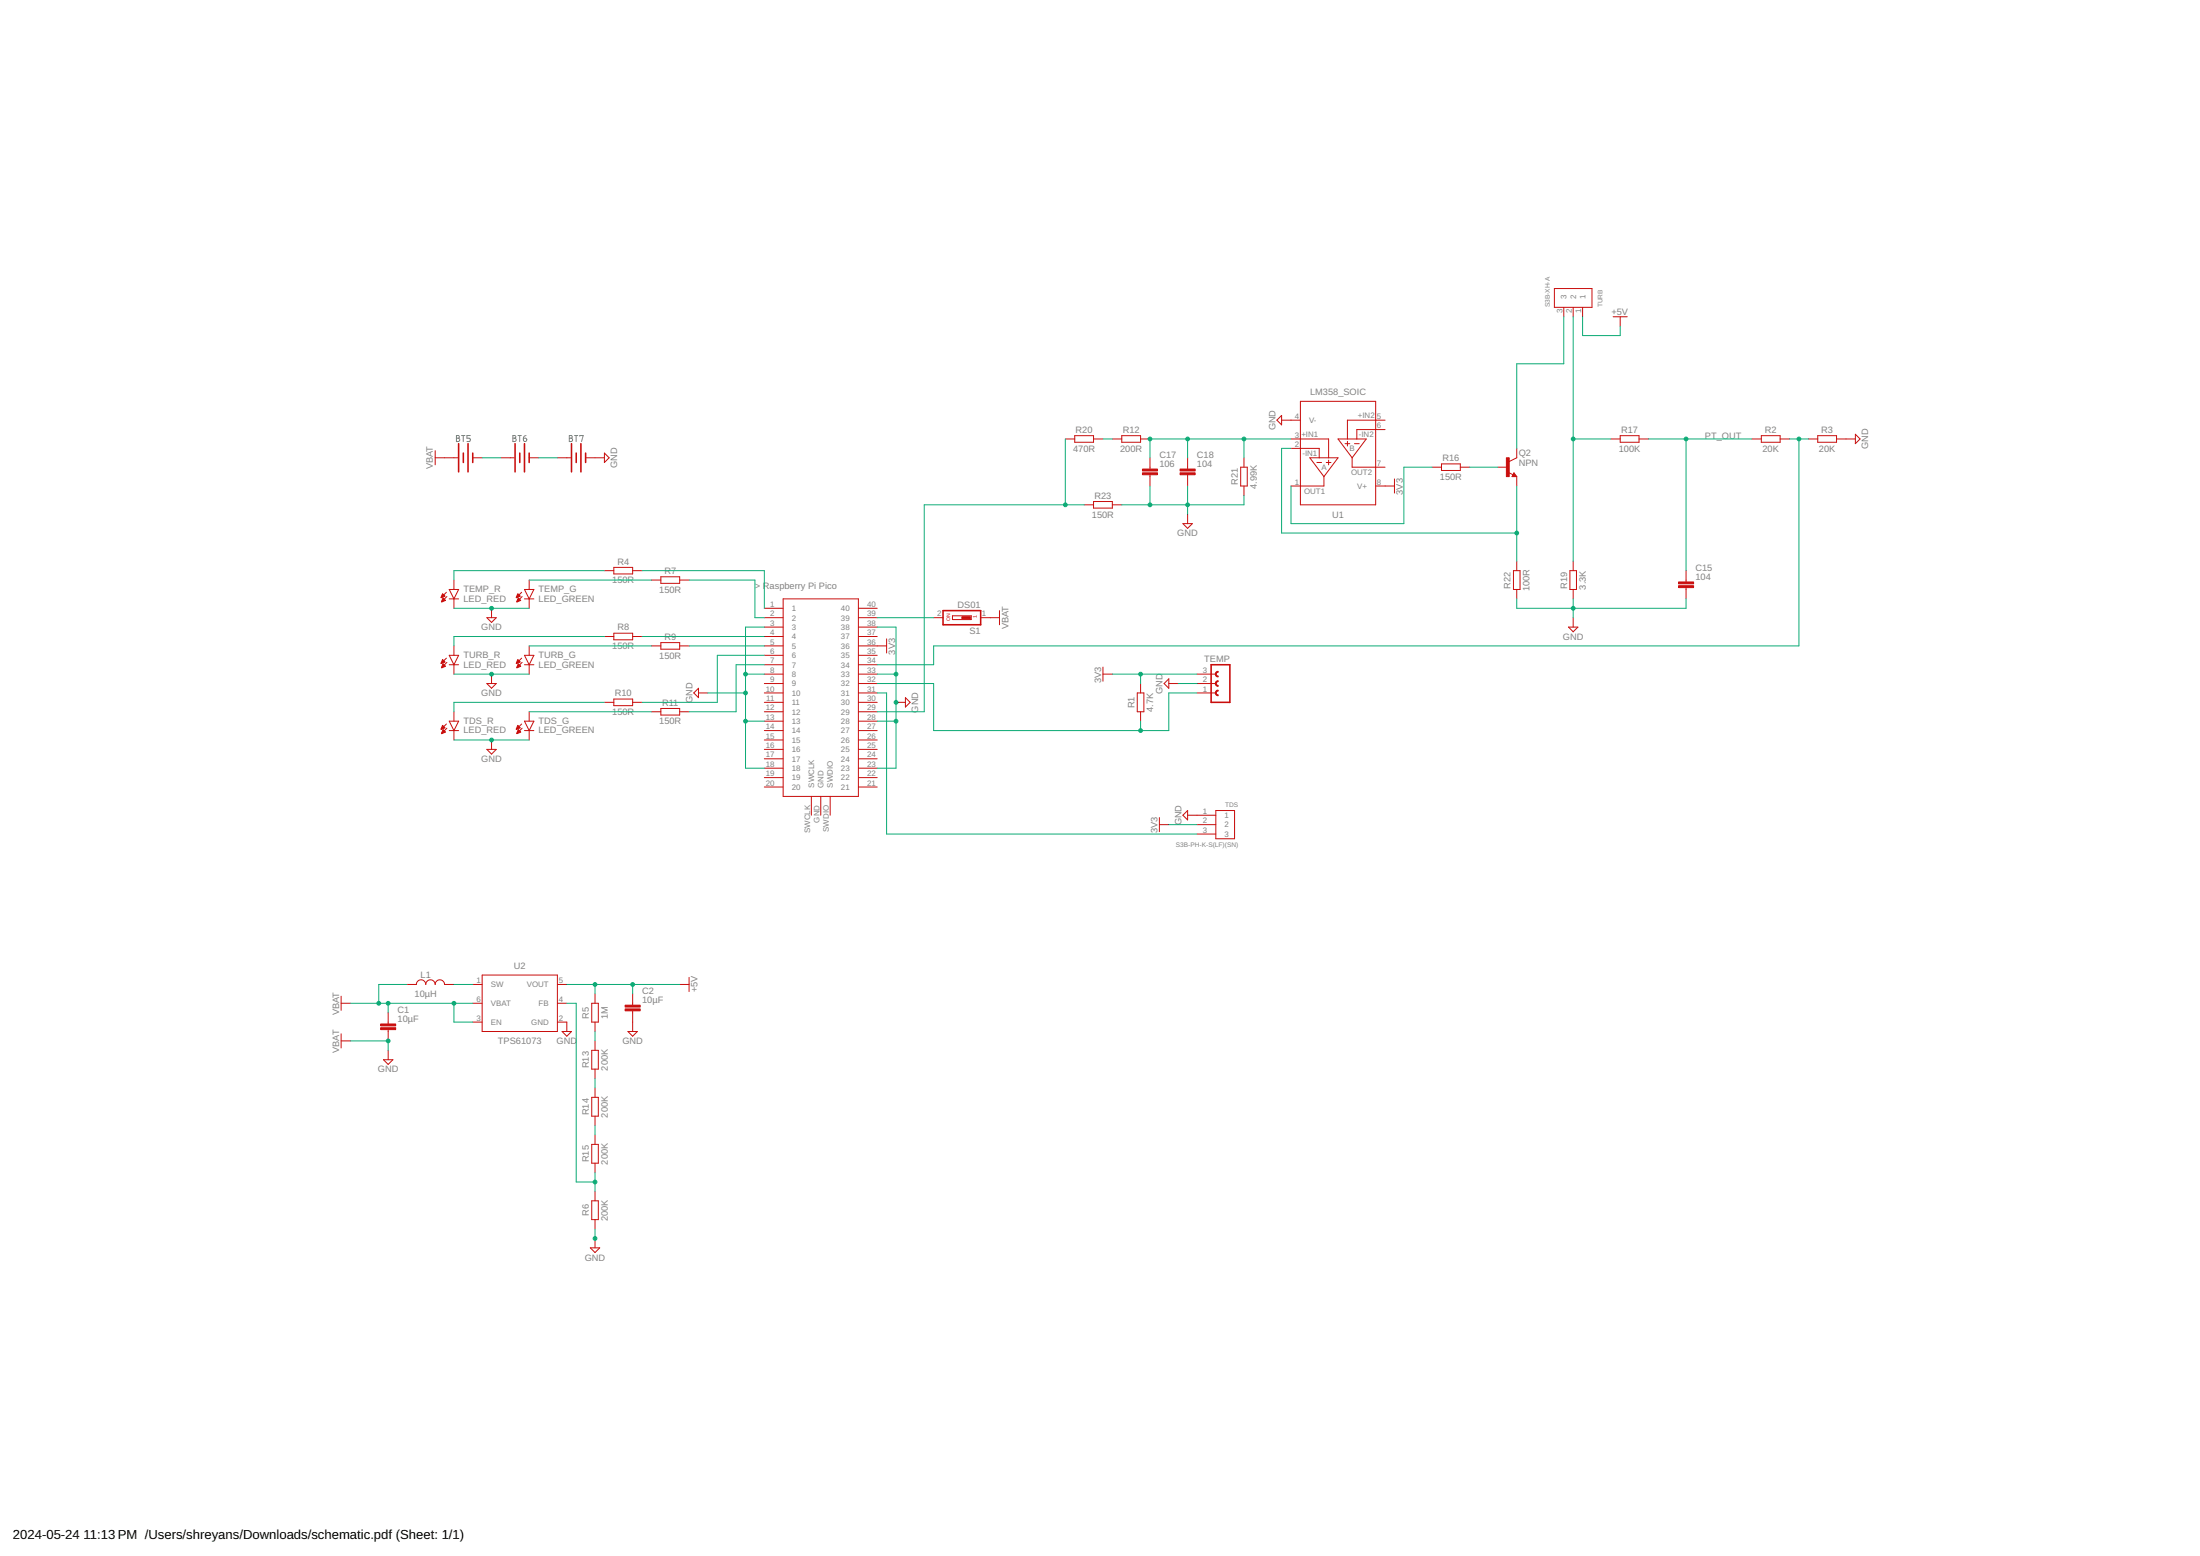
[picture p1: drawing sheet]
<svg xmlns="http://www.w3.org/2000/svg" width="594mm" height="420mm" viewBox="0 0 594 420" stroke-linecap="round" stroke-linejoin="round" font-family="sans-serif">
<g fill="none" stroke="#808080" stroke-width=".27">
<path d="M123.3 117.6h.4a.36 .36 0 0 1 .4 .4 .36 .36 0 0 1-.4 .3 .46 .46 0 0 1 .5 .5 .46 .46 0 0 1-.5 .4h-.4zM123.3 118.3h.4M124.6 117.6h.9M125.1 117.6v1.6M127 117.6h-.9v.7h.5a.46 .46 0 0 1 .4 .5 .46 .46 0 0 1-.4 .4h-.5M138.5 117.6h.4a.36 .36 0 0 1 .4 .4 .36 .36 0 0 1-.4 .3 .46 .46 0 0 1 .5 .5 .46 .46 0 0 1-.5 .4h-.4zM138.5 118.3h.4M139.9 117.6h.9M140.3 117.6v1.6M141.3 118.3h.6a.45 .45 0 0 1 .3 .5 .45 .45 0 0 1-.4 .4 .45 .45 0 0 1-.5-.4zM142 117.6l-.4 .2-.3 .5M153.7 117.6h.5a.36 .36 0 0 1 .3 .4 .36 .36 0 0 1-.3 .3 .46 .46 0 0 1 .4 .5 .46 .46 0 0 1-.4 .4h-.5z"/>
<path d="M153.7 118.3h.5M155.1 117.6h.9M155.6 117.6v1.6M156.6 117.8v-.2h.9l-.5 1.6"/>
</g>
<g fill="none" stroke="#c90d0c" stroke-width=".27">
<path d="M419.7 77.9h10.2v5.1h-10.2zM422.3 83v2.5M424.8 83v2.5M427.4 83v2.5M435.6 85.5h3.8M437.5 85.5v2.6M287.7 118.5h2.5M290.2 117.6h5.1v1.8h-5.1zM295.3 118.5h2.5M300.4 118.5h2.5M302.9 117.6h5.1v1.8h-5.1zM308 118.5h2.5"/>
<path d="M346.1 113.5h5.1M346.1 112.2v2.5l-1.3-1.2zM348.6 118.5h10.2v5.1M351.2 108.4h20.3v27.9h-20.3zM361.3 118.5h7.6l-3.8 5.1zM363.2 119.8h1.3M363.9 119.2v1.2M365.8 119.8h1.2M374 116h-7.6v2.5M374 113.5h-10.1v5M435 118.5h2.5M437.5 117.6h5.1v1.8h-5.1z"/>
<path d="M442.6 118.5h2.5M473.1 118.5h2.5M475.6 117.6h5.1v1.8h-5.1zM480.7 118.5h2.5M488.3 118.5h2.6M490.9 117.6h5v1.8h-5zM495.9 118.5h5.1M501 117.3l1.3 1.2-1.3 1.3zM117.5 123.6h6.1M117.5 121.7v3.8M127.7 123.6h2.5M135.3 123.6h3.5"/>
<path d="M142.9 123.6h2.5M150.5 123.6h3.6M158.1 123.6h5.1M163.2 122.3l1.3 1.3-1.3 1.3zM292.8 136.3h2.5M295.3 135.4h5.1v1.8h-5.1zM300.4 136.3h2.5M310.5 123.6v3.1M310.5 128.2v3M320.7 123.6v3.1M320.7 128.2v3M320.7 138.9v2.5"/>
<path d="M335 126.2h1.8v5h-1.8zM335.9 123.6v2.6M335.9 131.2v2.6M348.6 121.1h7.6v2.5M353.7 123.6h7.6l-3.8 5.1zM355.6 124.9h1.3M357.5 128.7v2.5h-8.9M358.1 124.9h1.3M358.8 124.2v1.3M365.1 123.6v2.6h8.9M371.5 131.2h5.1M376.6 129.3v3.8"/>
<path d="M386.7 126.2h2.6M389.3 125.3h5v1.7h-5zM394.3 126.2h2.6M404.5 126.2h2.5M407.4 127.6l1.2 .6M408.8 127.7l.8 1h-1.3zM408.8 128.2l.1 .2h-.3l.2-.5 .5 .7h-.7M409.6 121.1v2.5l-2.1 1M409.6 128.7v2.5M120.5 159.9l-1.4 1.4M121.3 159.2h2.5l-1.2 2.5zM122.6 156.6v2.6"/>
<path d="M140.9 159.9l-1.4 1.4M141.6 159.2h2.6l-1.3 2.5zM142.9 156.6v2.6M163.2 154.1h2.6M165.8 153.2h5v1.8h-5zM170.8 154.1h2.6M175.9 156.6h2.6M178.5 155.7h5v1.8h-5zM183.5 156.6h2.6M319.4 141.4h2.6l-1.3 1.3zM408.7 154.1h1.8v5.1h-1.8zM409.6 151.6v2.5"/>
<path d="M409.6 159.2v2.5M423.9 154.1h1.8v5.1h-1.8zM424.8 151.6v2.5M424.8 159.2v2.5M455.3 154.1v3M455.3 158.7v3M120.5 177.7l-1.4 1.4M120.7 161.1l-1.4 1.4M120.7 178.9l-1.4 1.4M121.3 177h2.5l-1.2 2.5zM121.3 179.5h2.5M121.3 161.7h2.5"/>
<path d="M122.6 161.7v2.6M122.6 174.4v2.6M122.6 179.5v2.5M131.5 166.8h2.5l-1.3 1.3zM132.7 164.3v2.5M140.9 177.7l-1.4 1.4M141 161.1l-1.4 1.4M141 178.9l-1.4 1.4M141.6 177h2.6l-1.3 2.5zM141.6 179.5h2.6M141.6 161.7h2.6M142.9 161.7v2.6"/>
<path d="M142.9 174.4v2.6M142.9 179.5v2.5M163.2 171.9h2.6M165.8 171h5v1.8h-5zM170.8 171.9h2.6M175.9 174.4h2.6M178.5 173.5h5v1.8h-5zM183.5 174.4h2.6M206.4 164.3h5.1M206.4 166.8h5.1M206.4 169.3h5.1M206.4 171.9h5.1"/>
<path d="M206.4 174.4h5.1M206.4 177h5.1M206.4 179.5h5.1M211.5 161.7h20.3v53.4h-20.3zM231.8 164.3h5.1M231.8 166.8h5.1M231.8 169.3h5.1M231.8 171.9h5.1M231.8 174.4h7.6M231.8 177h5.1M231.8 179.5h5.1M239.4 172.5v3.8"/>
<path d="M252.1 166.8h2.6M257.2 166.3h5.1v1h-5.1zM264.8 166.8h5.1M269.9 164.9v3.8M423.5 169.3h2.6l-1.3 1.3zM424.8 166.8v2.5M120.5 195.5l-1.4 1.4M120.7 196.6l-1.4 1.4M121.3 194.7h2.5l-1.2 2.6zM121.3 197.3h2.5M122.6 192.2v2.5M122.6 197.3v2.5"/>
<path d="M131.5 184.6h2.5l-1.3 1.2zM132.7 182v2.6M132.7 199.8v2.6M140.9 195.5l-1.4 1.4M141 196.6l-1.4 1.4M141.6 194.7h2.6l-1.3 2.6zM141.6 197.3h2.6M142.9 192.2v2.5M142.9 197.3v2.5M163.2 189.7h2.6M165.8 188.8h5v1.7h-5zM170.8 189.7h2.6"/>
<path d="M175.9 192.2h2.6M178.5 191.3h5v1.8h-5zM183.5 192.2h2.6M188.6 187.1h2.6M188.6 185.8v2.6l-1.3-1.3zM206.4 182h5.1M206.4 184.6h5.1M206.4 187.1h5.1M206.4 189.7h5.1M206.4 192.2h5.1M206.4 194.7h5.1M206.4 197.3h5.1"/>
<path d="M206.4 199.8h5.1M231.8 182h5.1M231.8 184.6h5.1M231.8 187.1h5.1M231.8 189.7h5.1M231.8 192.2h5.1M231.8 194.7h5.1M231.8 197.3h5.1M231.8 199.8h5.1M242 189.7h2.5M244.5 188.4l1.3 1.3-1.3 1.2zM297.8 182h2.6"/>
<path d="M297.8 180.1v3.8M307.1 187.1h1.8v5.1h-1.8zM308 184.6v2.5M308 192.2v2.5M315.6 184.6h2.6M315.6 183.3v2.5l-1.3-1.2zM323.2 182h5.1M323.2 184.6h5.1M323.2 187.1h5.1M131.5 202.4h2.5l-1.3 1.2zM206.4 202.4h5.1M206.4 204.9h5.1"/>
<path d="M206.4 207.4h5.1M206.4 210h5.1M206.4 212.5h5.1M219.1 215.1v5M221.6 215.1v5M224.2 215.1v5M231.8 202.4h5.1M231.8 204.9h5.1M231.8 207.4h5.1M231.8 210h5.1M231.8 212.5h5.1M320.7 218.9v2.5l-1.3-1.3z"/>
<path d="M328.3 218.9h5.1v7.6h-5.1zM313.1 222.7h2.5M313.1 220.8v3.8M320.7 220.1h7.6M323.2 222.7h5.1M323.2 225.2h5.1M92.1 270.9h2.6M92.1 269v3.8M92.1 279.2v3.8M104.8 273.5v3M104.8 278v3.1M109.9 265.8h2.5a1.27 1.27 0 0 1 1.3-1.2 1.27 1.27 0 0 1 1.3 1.2 1.27 1.27 0 0 1 1.2-1.2 1.27 1.27 0 0 1 1.3 1.2 1.26 1.26 0 0 1 1.3-1.2 1.26 1.26 0 0 1 1.2 1.2h2.6"/>
<path d="M127.7 276h2.5M127.7 265.8h2.5M127.7 270.9h2.5M130.2 263.3h20.3v15.2h-20.3zM150.5 276h2.6v2.5M150.5 265.8h2.6M150.5 270.9h2.6M151.8 278.5h2.5l-1.2 1.3zM159.8 270.9h1.8v5.1h-1.8zM160.7 268.4v2.5M160.7 276v2.5M169.6 278.5h2.5l-1.3 1.3z"/>
<path d="M170.8 268.4v3M170.8 272.9v5.6M183.5 265.8h2.6M186.1 263.9v3.8M92.1 281.1h2.6M103.5 286.2h2.6l-1.3 1.2zM104.8 283.6v2.6M159.8 283.6h1.8v5.1h-1.8zM159.8 296.3h1.8v5.1h-1.8zM160.7 281.1v2.5M160.7 288.7v2.5M160.7 293.8v2.5"/>
<path d="M159.8 309h1.8v5.1h-1.8zM160.7 301.4v2.5M160.7 306.5v2.5M160.7 314.1v2.5M159.4 337h2.5l-1.2 1.2zM159.8 324.3h1.8v5h-1.8zM160.7 321.7v2.6M160.7 329.3v2.6M160.7 334.4v2.6"/>
</g>
<g fill="#c90d0c" stroke="#c90d0c" stroke-width=".27">
<path d="M308.5 127.7h4.1v.5h-4.1z"/>
<path d="M308.5 126.7h4.1v.5h-4.1z"/>
<path d="M318.7 127.7h4v.5h-4z"/>
<path d="M318.7 126.7h4v.5h-4z"/>
<path d="M406.8 123.6h.7v5.1h-.7z"/>
<path d="M453.3 158.2h4v.5h-4z"/>
<path d="M453.3 157.1h4v.5h-4z"/>
<path d="M259.7 166.5h2.3v.5h-2.3z"/>
<path d="M102.8 277.5h4v.5h-4z"/>
<path d="M102.8 276.5h4v.5h-4z"/>
<path d="M168.8 272.4h4.1v.5h-4.1z"/>
<path d="M168.8 271.4h4.1v.5h-4.1z"/>
</g>
<g fill="none" stroke="#c90d0c" stroke-width=".42">
<path d="M123.8 119.8v7.6M126.4 119.8v7.6M139.1 119.8v7.6M141.6 119.8v7.6M154.3 119.8v7.6M156.9 119.8v7.6M125.1 122.3v2.6M127.7 122.3v2.6M140.4 122.3v2.6M142.9 122.3v2.6M155.6 122.3v2.6M158.1 122.3v2.6"/>
<path d="M254.7 164.9h10.1v3.8h-10.1zM327 179.5h5.1v10.2h-5.1z"/>
</g>
<g fill="#c90d0c" stroke="#c90d0c" stroke-width=".27">
<path d="M328.4 181.5l.6-.2v.2a.51 .51 0 0 0-.6 .5 .51 .51 0 0 0 .6 .5v.3a.77 .77 0 0 1-.8-.5 .77 .77 0 0 1 .2-.8z" fill-rule="evenodd"/>
<path d="M328.4 184l.6-.2v.3a.51 .51 0 0 0-.6 .5 .51 .51 0 0 0 .6 .5v.2a.77 .77 0 0 1-.8-.4 .77 .77 0 0 1 .2-.9z" fill-rule="evenodd"/>
<path d="M328.4 186.6l.6-.2v.2a.51 .51 0 0 0-.6 .5 .51 .51 0 0 0 .6 .5v.3a.77 .77 0 0 1-.8-.5 .77 .77 0 0 1 .2-.8z" fill-rule="evenodd"/>
<path d="M119.5 160.3l.7 .7-1.1 .4z" fill-rule="evenodd"/>
<path d="M119.6 161.5l.7 .6-1 .5z" fill-rule="evenodd"/>
<path d="M119.5 178.1l.7 .7-1.1 .4z" fill-rule="evenodd"/>
<path d="M119.6 179.2l.7 .7-1 .4z" fill-rule="evenodd"/>
<path d="M119.5 195.9l.7 .6-1.1 .5z" fill-rule="evenodd"/>
<path d="M119.6 197l.7 .7-1 .4z" fill-rule="evenodd"/>
<path d="M139.8 160.3l.7 .7-1 .4z" fill-rule="evenodd"/>
<path d="M140 161.5l.6 .6-1 .5z" fill-rule="evenodd"/>
<path d="M139.8 178.1l.7 .7-1 .4z" fill-rule="evenodd"/>
<path d="M140 179.2l.6 .7-1 .4z" fill-rule="evenodd"/>
<path d="M139.8 195.9l.7 .6-1 .5z" fill-rule="evenodd"/>
<path d="M140 197l.6 .7-1 .4z" fill-rule="evenodd"/>
</g>
<g fill="none" stroke="#0dab76" stroke-width=".27">
<path d="M422.3 85.5v12.7h-12.7v22.9M424.8 85.5v66.1M427.4 85.5v5.1h10.1v-2.5M287.7 118.5v17.8M297.8 118.5h2.6M320.7 118.5v5.1M335.9 118.5v5.1M348.6 118.5h-38.1v5.1M424.8 118.5h10.2M445.1 118.5h28M455.3 118.5v35.6M483.2 118.5h5.1"/>
<path d="M485.8 118.5v55.9h-233.7v5.1h-15.2M130.2 123.6h5.1M145.4 123.6h5.1M292.8 136.3h-43.2v55.9h-12.7M310.5 131.2v5.1M320.7 131.2v7.7M335.9 133.8v2.5h-33M348.6 121.1h-2.5v22.8h63.5M386.7 126.2h-7.6v15.2h-30.5v-10.2M396.9 126.2h7.6M409.6 131.2v20.4M142.9 156.6h33"/>
<path d="M163.2 154.1h-40.6v2.5M173.4 154.1h33v10.2M186.1 156.6h17.8v10.2h2.5M122.6 164.3h20.3M142.9 174.4h33M163.2 171.9h-40.6v2.5M173.4 171.9h33M186.1 174.4h20.3M206.4 169.3h-5.1v38.1h5.1M206.4 179.5h-7.6v12.7h-12.7M206.4 177h-12.7v12.7h-20.3M236.9 169.3h5.1v38.1h-5.1"/>
<path d="M236.9 166.8h15.2M409.6 161.7v2.6h45.7v-2.6M424.8 161.7v5.1M122.6 182h20.3M122.6 199.8h20.3M142.9 192.2h33M163.2 189.7h-40.6v2.5M191.2 187.1h10.1M201.3 194.7h5.1M201.3 182h5.1M236.9 194.7h5.1M236.9 182h5.1"/>
<path d="M236.9 184.6h15.2v12.7h63.5v-10.2h7.6M236.9 187.1h2.5v38.1h83.8M300.4 182h22.8M308 182v2.6M308 194.7v2.6M318.2 184.6h5M315.6 222.7h7.6M94.7 270.9h33M104.8 270.9v2.6M109.9 265.8h-7.6v5.1M122.6 265.8h5.1M122.6 270.9v5.1h5.1"/>
<path d="M153.1 265.8h30.4M153.1 270.9h2.5v48.3h5.1M160.7 265.8v2.6M160.7 278.5v2.6M170.8 265.8v2.6M94.7 281.1h10.1v2.5M160.7 291.2v2.6M160.7 303.9v2.6M160.7 316.6v5.1M160.7 331.9v2.5"/>
</g>
<g fill="#0dab76" stroke="#0dab76" stroke-width=".27">
<circle cx="310.5" cy="118.5" r=".51"/>
<circle cx="320.7" cy="118.5" r=".51"/>
<circle cx="335.9" cy="118.5" r=".51"/>
<circle cx="409.6" cy="143.9" r=".51"/>
<circle cx="242" cy="194.7" r=".51"/>
<circle cx="242" cy="189.7" r=".51"/>
<circle cx="242" cy="182" r=".51"/>
<circle cx="424.8" cy="164.3" r=".51"/>
<circle cx="132.7" cy="164.3" r=".51"/>
<circle cx="132.7" cy="182" r=".51"/>
<circle cx="132.7" cy="199.8" r=".51"/>
<circle cx="310.5" cy="136.3" r=".51"/>
<circle cx="320.7" cy="136.3" r=".51"/>
<circle cx="201.3" cy="182" r=".51"/>
<circle cx="201.3" cy="194.7" r=".51"/>
<circle cx="201.3" cy="187.1" r=".51"/>
<circle cx="160.7" cy="334.4" r=".51"/>
<circle cx="104.8" cy="281.1" r=".51"/>
<circle cx="424.8" cy="118.5" r=".51"/>
<circle cx="455.3" cy="118.5" r=".51"/>
<circle cx="170.8" cy="265.8" r=".51"/>
<circle cx="160.7" cy="265.8" r=".51"/>
<circle cx="102.3" cy="270.9" r=".51"/>
<circle cx="104.8" cy="270.9" r=".51"/>
<circle cx="122.6" cy="270.9" r=".51"/>
<circle cx="308" cy="182" r=".51"/>
<circle cx="287.7" cy="136.3" r=".51"/>
<circle cx="308" cy="197.3" r=".51"/>
<circle cx="485.8" cy="118.5" r=".51"/>
<circle cx="160.7" cy="319.2" r=".51"/>
</g>
<g font-size="3.5">
<text x="3.5" y="415.7">2024-05-24</text>
<text x="22.6" y="415.7">11:13 PM /Users/shreyans/Downloads/schematic.pdf (Sheet: 1/1)</text>
</g>
<g font-size="2.5" fill="#808080">
<text x="435.1" y="85">+5V</text>
<text x="353.8" y="106.7">LM358_SOIC</text>
<text x="290.5" y="116.9">R20</text>
<text x="303.2" y="116.9">R12</text>
<text x="344.4" y="116.2" transform="rotate(-90 344.4 116.2)">GND</text>
<text x="437.8" y="116.9">R17</text>
<text x="460.4" y="118.5">PT_OUT</text>
<text x="476.6" y="116.9">R2</text>
<text x="491.8" y="116.9">R3</text>
<text x="289.8" y="122">470R</text>
<text x="302.5" y="122">200R</text>
<text x="313.1" y="123.6">C17</text>
<text x="323.2" y="123.6">C18</text>
<text x="389.5" y="124.5">R16</text>
<text x="410.1" y="125.7">NPN</text>
<text x="410.1" y="123.2">Q2</text>
<text x="437.1" y="122">100K</text>
<text x="475.9" y="122">20K</text>
<text x="491.2" y="122">20K</text>
<text x="504.4" y="121.3" transform="rotate(-90 504.4 121.3)">GND</text>
<text x="116.9" y="126.8" transform="rotate(-90 116.9 126.8)">VBAT</text>
<text x="166.7" y="126.4" transform="rotate(-90 166.7 126.4)">GND</text>
<text x="313.1" y="126.2">106</text>
<text x="323.2" y="126.2">104</text>
<text x="334.3" y="131" transform="rotate(-90 334.3 131)">R21</text>
<text x="339.4" y="132" transform="rotate(-90 339.4 132)">4.99K</text>
<text x="388.8" y="129.6">150R</text>
<text x="295.5" y="134.7">R23</text>
<text x="378.8" y="133.6" transform="rotate(-90 378.8 133.6)">3V3</text>
<text x="294.8" y="139.7">150R</text>
<text x="359.7" y="139.7">U1</text>
<text x="317.9" y="144.8">GND</text>
<text x="166.7" y="152.4">R4</text>
<text x="179.4" y="155">R7</text>
<text x="457.8" y="154.1">C15</text>
<text x="125.1" y="159.9">TEMP_R</text>
<text x="145.4" y="159.9">TEMP_G</text>
<text x="165.3" y="157.5">150R</text>
<text x="178" y="160.1">150R</text>
<text x="203.9" y="159.2">&gt; Raspberry Pi Pico</text>
<text x="407.9" y="158.9" transform="rotate(-90 407.9 158.9)">R22</text>
<text x="413" y="159.6" transform="rotate(-90 413 159.6)">100R</text>
<text x="423.2" y="158.9" transform="rotate(-90 423.2 158.9)">R19</text>
<text x="428.2" y="159.2" transform="rotate(-90 428.2 159.2)">3.3K</text>
<text x="457.8" y="156.6">104</text>
<text x="125.1" y="162.5">LED_RED</text>
<text x="145.4" y="162.5">LED_GREEN</text>
<text x="258.6" y="164.1">DS01</text>
<text x="130" y="170.2">GND</text>
<text x="166.7" y="170.2">R8</text>
<text x="179.4" y="172.8">R9</text>
<text x="261.8" y="171.1">S1</text>
<text x="272.3" y="169.9" transform="rotate(-90 272.3 169.9)">VBAT</text>
<text x="422" y="172.8">GND</text>
<text x="125.1" y="177.7">TURB_R</text>
<text x="145.4" y="177.7">TURB_G</text>
<text x="165.3" y="175.3">150R</text>
<text x="178" y="177.8">150R</text>
<text x="241.7" y="176.8" transform="rotate(-90 241.7 176.8)">3V3</text>
<text x="325.2" y="178.7">TEMP</text>
<text x="125.1" y="180.3">LED_RED</text>
<text x="145.4" y="180.3">LED_GREEN</text>
<text x="297.3" y="184.4" transform="rotate(-90 297.3 184.4)">3V3</text>
<text x="130" y="188">GND</text>
<text x="166" y="188">R10</text>
<text x="178.8" y="190.5">R11</text>
<text x="187" y="189.9" transform="rotate(-90 187 189.9)">GND</text>
<text x="306.3" y="191.2" transform="rotate(-90 306.3 191.2)">R1</text>
<text x="314" y="187.3" transform="rotate(-90 314 187.3)">GND</text>
<text x="125.1" y="195.5">TDS_R</text>
<text x="145.4" y="195.5">TDS_G</text>
<text x="165.3" y="193.1">150R</text>
<text x="178" y="195.6">150R</text>
<text x="247.9" y="192.4" transform="rotate(-90 247.9 192.4)">GND</text>
<text x="311.4" y="192.2" transform="rotate(-90 311.4 192.2)">4.7K</text>
<text x="125.1" y="198">LED_RED</text>
<text x="145.4" y="198">LED_GREEN</text>
<text x="130" y="205.8">GND</text>
<text x="312.6" y="225" transform="rotate(-90 312.6 225)">3V3</text>
<text x="319" y="222.9" transform="rotate(-90 319 222.9)">GND</text>
<text x="138.8" y="261.6">U2</text>
<text x="112" y="269.3">10µH</text>
<text x="113.6" y="264.2">L1</text>
<text x="173.4" y="268.4">C2</text>
<text x="188.4" y="268" transform="rotate(-90 188.4 268)">+5V</text>
<text x="91.6" y="274.2" transform="rotate(-90 91.6 274.2)">VBAT</text>
<text x="107.3" y="276">10µF</text>
<text x="107.3" y="273.5">C1</text>
<text x="159" y="275" transform="rotate(-90 159 275)">R5</text>
<text x="164.1" y="275.2" transform="rotate(-90 164.1 275.2)">1M</text>
<text x="173.4" y="270.9">10µF</text>
<text x="134.5" y="282">TPS61073</text>
<text x="150.3" y="282">GND</text>
<text x="168.1" y="282">GND</text>
<text x="91.6" y="284.4" transform="rotate(-90 91.6 284.4)">VBAT</text>
<text x="102" y="289.6">GND</text>
<text x="159" y="288.4" transform="rotate(-90 159 288.4)">R13</text>
<text x="164.1" y="289.1" transform="rotate(-90 164.1 289.1)">200K</text>
<text x="159" y="301.1" transform="rotate(-90 159 301.1)">R14</text>
<text x="164.1" y="301.8" transform="rotate(-90 164.1 301.8)">200K</text>
<text x="159" y="313.8" transform="rotate(-90 159 313.8)">R15</text>
<text x="164.1" y="314.5" transform="rotate(-90 164.1 314.5)">200K</text>
<text x="159" y="328.4" transform="rotate(-90 159 328.4)">R6</text>
<text x="164.1" y="329.7" transform="rotate(-90 164.1 329.7)">200K</text>
<text x="157.9" y="340.4">GND</text>
</g>
<g font-size="2.1" fill="#808080">
<text x="423" y="80.7" transform="rotate(-90 423 80.7)">3</text>
<text x="425.6" y="80.7" transform="rotate(-90 425.6 80.7)">2</text>
<text x="428.1" y="80.7" transform="rotate(-90 428.1 80.7)">1</text>
<text x="421.9" y="84.5" transform="rotate(-90 421.9 84.5)">3</text>
<text x="424.5" y="84.5" transform="rotate(-90 424.5 84.5)">2</text>
<text x="427" y="84.5" transform="rotate(-90 427 84.5)">1</text>
<text x="349.6" y="113.1">4</text>
<text x="366.7" y="113">+IN2</text>
<text x="371.8" y="113.1">5</text>
<text x="349.6" y="118.2">3</text>
<text x="351.4" y="118">+IN1</text>
<text x="353.5" y="114.2">V-</text>
<text x="366.9" y="118">-IN2</text>
<text x="371.8" y="115.6">6</text>
<text x="349.6" y="120.7">2</text>
<text x="351.7" y="123.1">-IN1</text>
<text x="364.4" y="121.8">B</text>
<text x="371.8" y="125.8">7</text>
<text x="349.6" y="130.9">1</text>
<text x="356.8" y="126.9">A</text>
<text x="364.8" y="128.2">OUT2</text>
<text x="371.8" y="130.9">8</text>
<text x="352.1" y="133.3">OUT1</text>
<text x="366.5" y="132">V+</text>
<text x="208" y="163.9">1</text>
<text x="208" y="166.4">2</text>
<text x="213.8" y="165">1</text>
<text x="213.8" y="167.6">2</text>
<text x="227.1" y="167.6">39</text>
<text x="227.1" y="165">40</text>
<text x="234.1" y="166.4">39</text>
<text x="234.1" y="163.9">40</text>
<text x="253.1" y="166.4">2</text>
<text x="265.2" y="166.4">1</text>
<text x="208" y="169">3</text>
<text x="208" y="171.5">4</text>
<text x="213.8" y="170.1">3</text>
<text x="213.8" y="172.6">4</text>
<text x="227.1" y="172.6">37</text>
<text x="227.1" y="170.1">38</text>
<text x="234.1" y="171.5">37</text>
<text x="234.1" y="169">38</text>
<text x="208" y="174.1">5</text>
<text x="208" y="176.6">6</text>
<text x="208" y="179.1">7</text>
<text x="213.8" y="175.2">5</text>
<text x="213.8" y="177.7">6</text>
<text x="227.1" y="177.7">35</text>
<text x="227.1" y="175.2">36</text>
<text x="234.1" y="179.1">34</text>
<text x="234.1" y="176.6">35</text>
<text x="234.1" y="174.1">36</text>
<text x="208" y="181.7">8</text>
<text x="208" y="184.2">9</text>
<text x="213.8" y="180.3">7</text>
<text x="213.8" y="182.8">8</text>
<text x="213.8" y="185.3">9</text>
<text x="227.1" y="185.3">32</text>
<text x="227.1" y="182.8">33</text>
<text x="227.1" y="180.3">34</text>
<text x="234.1" y="184.2">32</text>
<text x="234.1" y="181.7">33</text>
<text x="324.8" y="184.2">2</text>
<text x="324.8" y="181.7">3</text>
<text x="206.8" y="186.8">10</text>
<text x="206.8" y="191.8">12</text>
<text x="206.9" y="189.3">11</text>
<text x="213.8" y="187.9">10</text>
<text x="213.8" y="190.4">11</text>
<text x="227.1" y="190.4">30</text>
<text x="227.1" y="187.9">31</text>
<text x="234.1" y="191.8">29</text>
<text x="234.1" y="189.3">30</text>
<text x="234.1" y="186.8">31</text>
<text x="324.8" y="186.8">1</text>
<text x="206.8" y="194.4">13</text>
<text x="206.8" y="196.9">14</text>
<text x="213.8" y="193">12</text>
<text x="213.8" y="195.5">13</text>
<text x="227.1" y="195.5">28</text>
<text x="227.1" y="193">29</text>
<text x="234.1" y="196.9">27</text>
<text x="234.1" y="194.4">28</text>
<text x="206.8" y="199.5">15</text>
<text x="206.8" y="202">16</text>
<text x="213.8" y="198">14</text>
<text x="213.8" y="200.6">15</text>
<text x="213.8" y="203.1">16</text>
<text x="227.1" y="203.1">25</text>
<text x="227.1" y="200.6">26</text>
<text x="227.1" y="198">27</text>
<text x="234.1" y="202">25</text>
<text x="234.1" y="199.5">26</text>
<text x="206.8" y="204.5">17</text>
<text x="206.8" y="207.1">18</text>
<text x="206.8" y="209.6">19</text>
<text x="213.8" y="205.7">17</text>
<text x="213.8" y="208.2">18</text>
<text x="227.1" y="208.2">23</text>
<text x="227.1" y="205.7">24</text>
<text x="234.1" y="209.6">22</text>
<text x="234.1" y="207.1">23</text>
<text x="234.1" y="204.5">24</text>
<text x="206.8" y="212.2">20</text>
<text x="213.8" y="210.7">19</text>
<text x="213.8" y="213.3">20</text>
<text x="219.9" y="212.7" transform="rotate(-90 219.9 212.7)">SWCLK</text>
<text x="222.4" y="212.7" transform="rotate(-90 222.4 212.7)">GND</text>
<text x="224.9" y="212.7" transform="rotate(-90 224.9 212.7)">SWDIO</text>
<text x="227.1" y="213.3">21</text>
<text x="227.1" y="210.7">22</text>
<text x="234.1" y="212.2">21</text>
<text x="324.8" y="219.8">1</text>
<text x="330.6" y="220.9">1</text>
<text x="218.7" y="225" transform="rotate(-90 218.7 225)">SWCLK</text>
<text x="221.3" y="222.1" transform="rotate(-90 221.3 222.1)">GND</text>
<text x="223.8" y="224.6" transform="rotate(-90 223.8 224.6)">SWDIO</text>
<text x="324.8" y="222.3">2</text>
<text x="324.8" y="224.9">3</text>
<text x="330.6" y="223.4">2</text>
<text x="330.6" y="226">3</text>
<text x="128.7" y="265.5">1</text>
<text x="132.5" y="266.6">SW</text>
<text x="142.2" y="266.6">VOUT</text>
<text x="150.9" y="265.5">5</text>
<text x="128.7" y="275.6">3</text>
<text x="128.7" y="270.6">6</text>
<text x="132.5" y="271.7">VBAT</text>
<text x="145.5" y="271.7">FB</text>
<text x="150.9" y="275.6">2</text>
<text x="150.9" y="270.6">4</text>
<text x="132.5" y="276.8">EN</text>
<text x="143.4" y="276.8">GND</text>
</g>
<g font-size="1.8" fill="#808080">
<text x="418.5" y="83" transform="rotate(-90 418.5 83)">S3B-XH-A</text>
<text x="432.7" y="83" transform="rotate(-90 432.7 83)">TURB</text>
<text x="330.8" y="217.8">TDS</text>
<text x="317.5" y="228.8">S3B-PH-K-S(LF)(SN)</text>
</g>
<g font-size="1.4" fill="#c90d0c">
<text x="256.6" y="167.7" transform="rotate(-90 256.6 167.7)">ON</text>
<text x="263.8" y="166.9" transform="rotate(-90 263.8 166.9)">1</text>
</g>
</svg>
